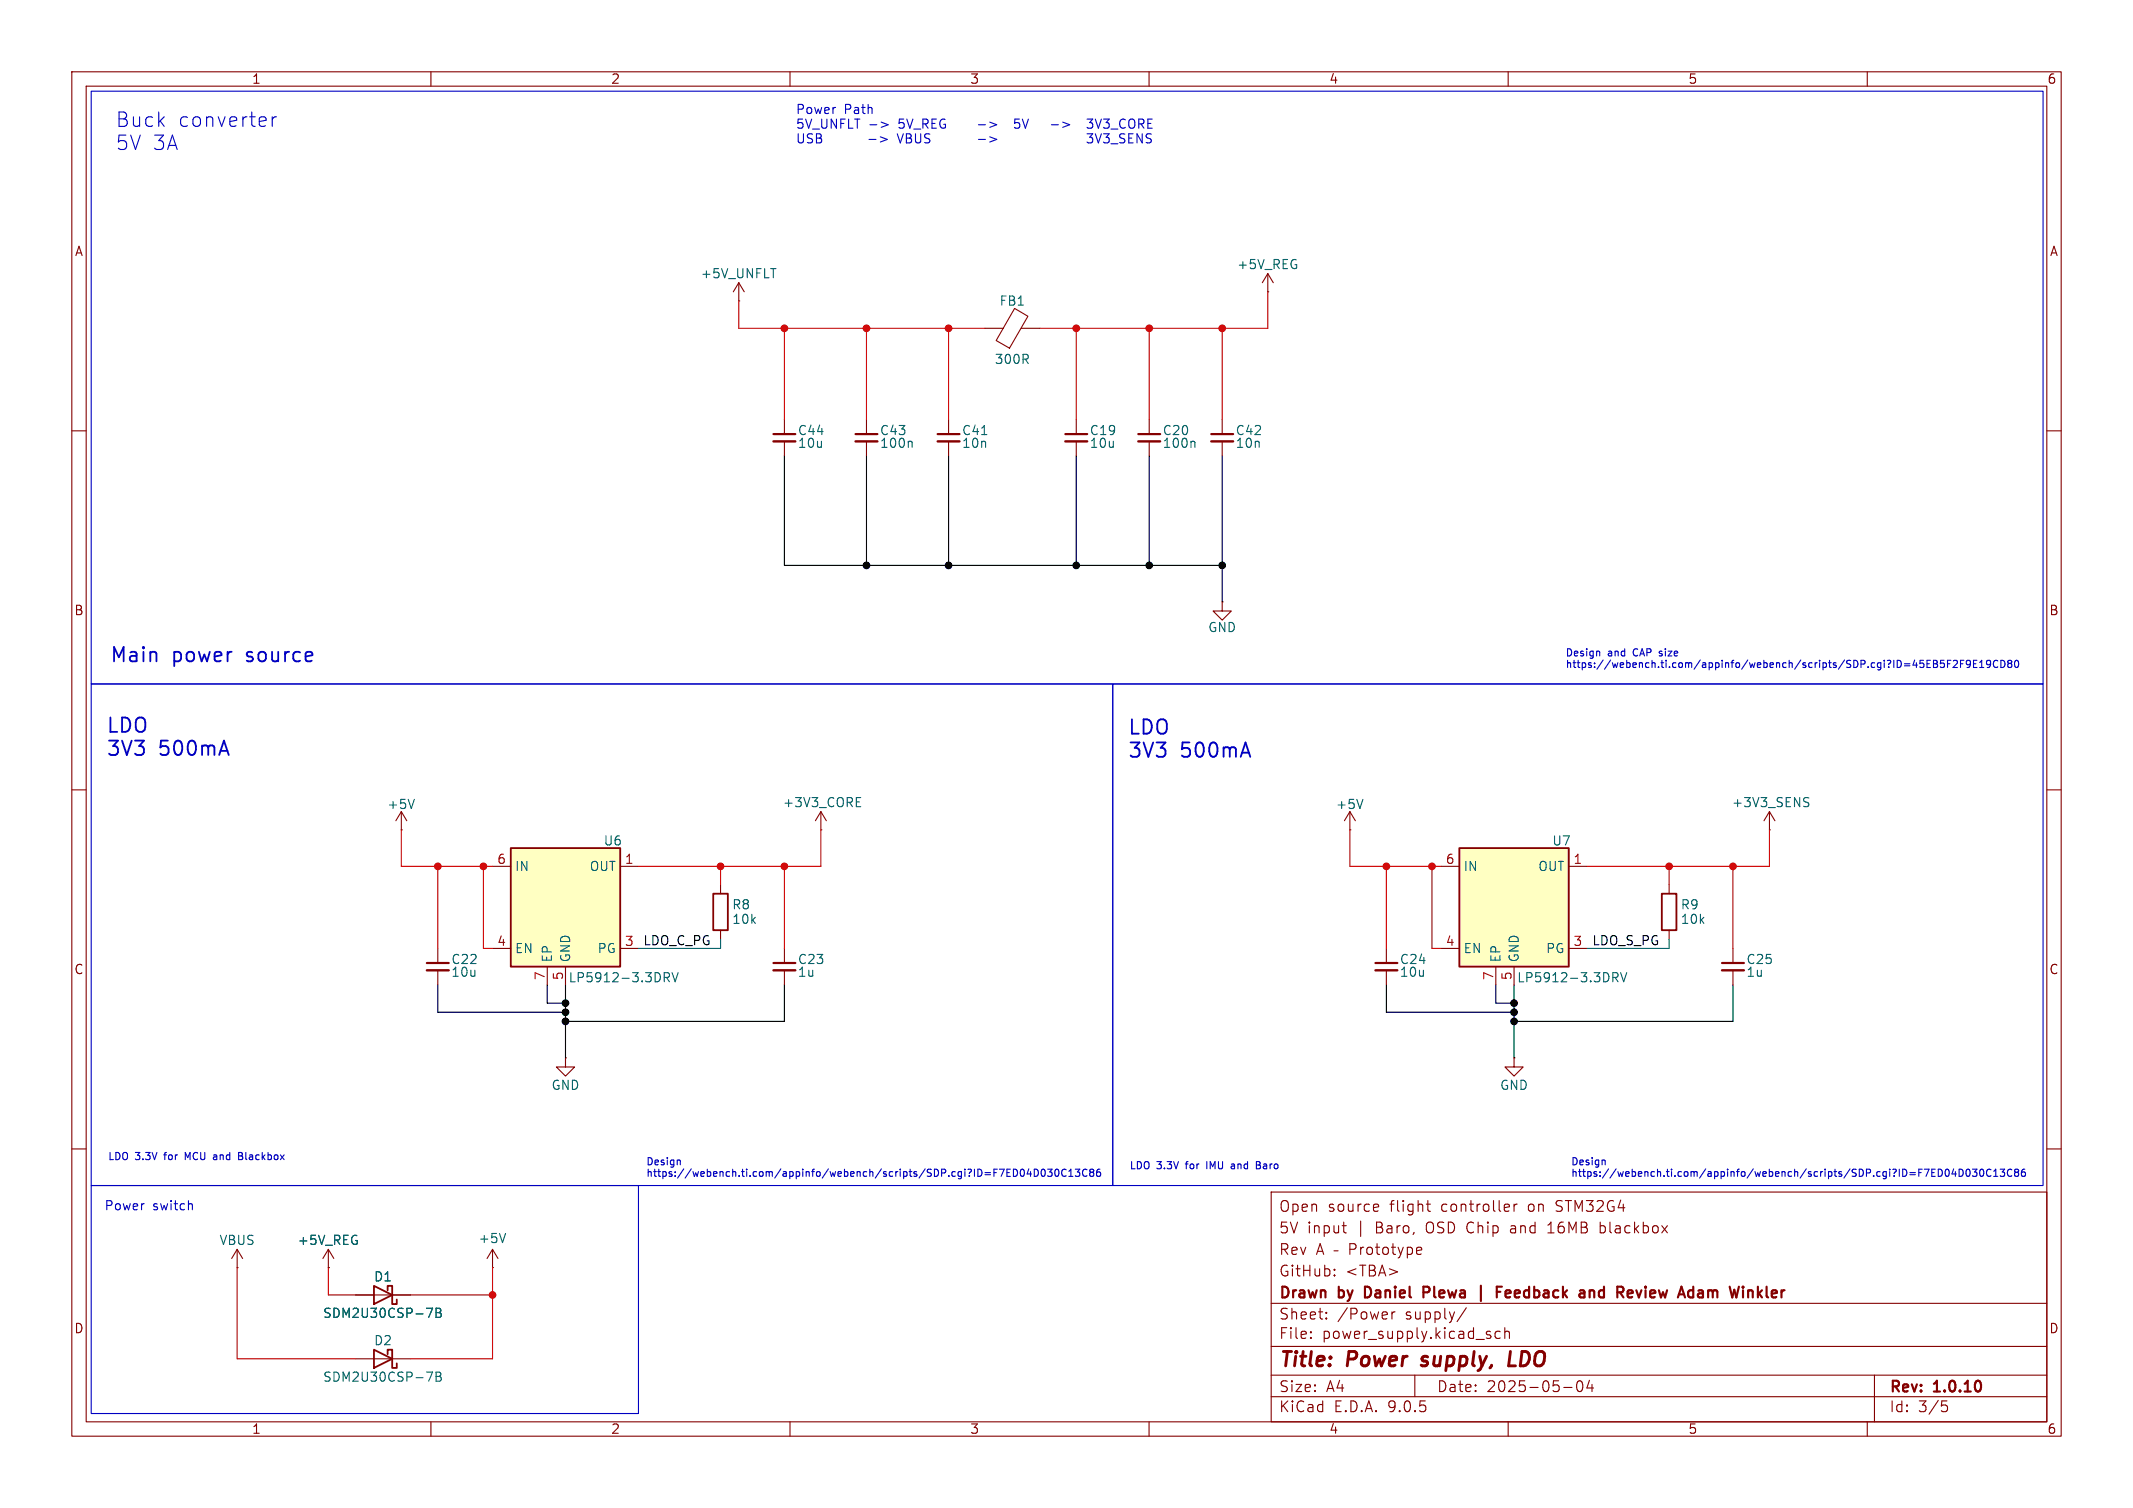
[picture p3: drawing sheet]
<svg xmlns="http://www.w3.org/2000/svg" width="297mm" height="210mm" viewBox="0 0 297 210" stroke-linecap="round" stroke-linejoin="round" font-family="sans-serif">
<g fill="none" stroke="#840000" stroke-width=".15">
<path d="M10 10h277v190h-277zM12 12h273v186h-273zM60 10v2M110 10v2M160 10v2M210 10v2M260 10v2M10 60h2M285 60h2M10 110h2M285 110h2M10 160h2"/>
<path d="M33 176.5h.1M33 174l-.7 1.3M33 174l.8 1.3M33 174v2.5M177 166h108v32h-108zM183.3 174.7l.5-1.5 .5 1.5M183.5 174.3h.7M185.7 174.2h.6M185.8 177.6h.1l-.1 .1M185.8 177.6h-.1l.1 .1M185.8 176.8v.1M185.8 177.6v.1"/>
<path d="M185.8 176.8h.1l-.1 .1M185.8 176.8h-.1l.1 .1M186.9 170.7h.6M187.2 171.6l.3 .1M191.7 167.7l.2 .1 .1 .3-.8 .1M191.9 168.6l-.2 .1M193.5 176.7l1.1 .4-1.1 .5M197.5 173.7l.4 .1 .1 .3-.8 .1M197.9 174.6l-.4 .1M198.6 167.7h.6M198.8 167.2v1.3l.1 .1 .3 .1M210.1 167.8l.1 .3-.7 .1"/>
<path d="M210.8 167.7v1M211.2 167.7l-.2 .1-.2 .2M215.5 171.7h.9M215.8 170.4l-.3 .2M222.8 171.6l.4 .1M222.8 170.2v1.5M223.2 170.7l-.4 .1M285 160h2M60 198v2M110 198v2M160 198v2M177 194.5h108"/>
<path d="M177 191.5h108M177 187.5h108M177 181.5h108M182.5 186.3h.1l-.1 .1M182.5 186.3v.1M182.5 185.5v.1M182.5 185.5h.1l-.1 .1M184.7 183.6v.1M184.7 183.6h-.1l.1 .1M184.7 182.8v.1M184.7 182.8h-.1l.1 .1M193.8 182.7v1"/>
<path d="M194.2 182.7l-.2 .1-.2 .2M197 191.5v3M204.2 182.1l-1.3 2M207.4 185.9l.2 .2-.1 .2-.1 .1M207.4 185.4l.1 .1M208.9 185.5l-.4-.1-.3 .3v.4l.1 .2 .2 .1 .4-.1M209.5 185.5a.37 .37 0 0 1 .7 .1v.8M209.5 184.9v1.5M210 198v2M217.7 193.2h1.2M219.7 192.4a.36 .36 0 0 1 .3-.1 .36 .36 0 0 1 .3 .3 .77 .77 0 0 1-.4 1.2 .91 .91 0 0 1-.2-1.4zM221.3 192.2l-.3 1.1h.9"/>
<path d="M221.7 192.8v1M260 198v2M261 191.5v6.5M270.4 195.1h.7M270.5 195.7h.4l.3 .3v.3l-.2 .2-.5 .1"/>
</g>
<path d="M197.9 190.1l.2 .1M198.1 189l-.1 .3 .1 .1M210.3 188.2l-.2 2h.9" fill="none" stroke="#840000" stroke-width=".4"/>
<g fill="none" stroke="#840000" stroke-width=".3">
<path d="M190.4 179.2h-.3v1.5h.3M198.9 179.3l-.7-.1v1.5M198.9 179.9l-.7 .1M206.2 179v2.2M208.4 179.2h.7M208.4 179.9h.5M210.3 179.9l-.2-.2h-.3l-.2 .2 .1 .7 .1 .1 .5-.1M221.3 179.8a.37 .37 0 0 1 .7 .1v.8M221.3 179.7v1M227.8 179.7l.4 1 .4-1M236.6 179.7h.3l.2 .2v.8M244.8 179.2v1.5"/>
<path d="M245.3 179.7l-.5 .6M210.3 180l-.7 .2M237.1 180.6l-.5 .1M237.1 180l-.5 .1M244.9 180.1l.4 .6"/>
</g>
<path d="M203.2 118.1h15.2v16.5h-15.2z" fill="#ffffc2"/>
<path d="M203.2 118.1h15.2v16.5h-15.2zM99.3 124.5h2v5h-2zM231.4 124.5h2v5h-2zM52.1 179.1l2.5 1.2-2.5 1.3zM54 179.7v-.6h.6v2.5h.6v-.6M52.1 188l2.5 1.2-2.5 1.3zM54 188.6v-.6h.6v2.5h.6v-.6" fill="none" stroke="#840000" stroke-width=".25"/>
<g fill="none" stroke="#840000" stroke-width=".15">
<path d="M102.9 39.4l-.8 1.2M102.9 39.4l.7 1.2M102.9 39.4v2.5M176.5 38.1l-.7 1.3M176.5 38.1l.8 1.3M176.5 38.1v2.5M102.9 41.9h.1M109.2 58.4v2.1M120.6 58.4v2.1M132.1 58.4v2.1M137.2 45.7h2.5M141.3 43l1.8 1-2.5 4.5-1.9-1.1z"/>
<path d="M142.2 45.7h2.6M149.9 58.4v2.1M160 58.4v2.1M170.2 58.4v2.1M176.5 40.6h.1M109.2 61.5v2M120.6 61.5v2M132.1 61.5v2M149.9 61.5v2M160 61.5v2M170.2 61.5v2M170.2 83.8v1.3h1.2l-1.2 1.3-1.3-1.3h1.3"/>
<path d="M170.2 83.8h.1M55.9 115.6h.1M55.9 113l-.8 1.3M55.9 113l.7 1.3M55.9 113v2.6M188 115.6h.1M188 113l-.8 1.3M188 113l.7 1.3M188 113v2.6M246.4 115.6h.1M246.4 113l-.8 1.3M246.4 113l.7 1.3"/>
<path d="M246.4 113v2.6M61 132.1v2M61 135.1v2.1M100.3 123.2v1.3M100.3 129.5v1.3M109.2 132.1v2M109.2 135.1v2.1M193 132.1v2M193 135.1v2.1M200.7 120.7h2.5M200.7 132.1h2.5M208.3 134.6v2.6"/>
<path d="M210.8 134.6v2.6M218.4 120.7h2.6M218.4 132.1h2.6M232.4 123.2v1.3M232.4 129.5v1.3M241.3 132.1v2M241.3 135.1v2.1M78.7 147.3v1.3h1.3l-1.3 1.3-1.2-1.3h1.2M78.7 147.3h.1M210.8 147.3v1.3h1.3l-1.3 1.3-1.3-1.3h1.3M210.8 147.3h.1M45.7 176.5h.1"/>
<path d="M45.7 174l-.7 1.3M45.7 174l.8 1.3M45.7 174v2.5M68.6 176.5h.1M68.6 174l-.8 1.3M68.6 174l.7 1.3M68.6 174v2.5M49.5 180.3h7.6M49.5 189.2h7.6"/>
</g>
<g fill="none" stroke="#006464" stroke-width=".15">
<path d="M107.3 37.4h.7M126.8 61.5l.2 .1v.7M136.7 60.5h.7M166.2 61.5l.2 .1v.7M57.7 111.3l-.4 1.3M189.8 111.3l-.4 1.3M251.4 111.7l.3 .1 .2 .3-.3 .2h-.3M251.4 111.1h.5M224.6 135.5h.5l.2 .2-.1 .4h-.6M224.9 136.1l.4 .6M225.7 135.5l.4 1.2 .4-1.2M70.4 171.8l-.4 1.2"/>
<path d="M59.4 182.2h.8l-.5 1.3M59.4 191.1h.8l-.5 1.2M60.7 182.2h.4l.2 .1 .1 .3-.3 .2a.34 .34 0 0 1 .4 .3 .34 .34 0 0 1-.3 .4h-.5zM60.7 191.1h.4l.2 .1 .1 .2-.3 .3a.34 .34 0 0 1 .4 .3 .34 .34 0 0 1-.3 .3h-.5zM60.7 182.8h.4M60.7 191.7h.4"/>
</g>
<path d="M107.7 60.5h3M119.1 60.5h3.1M130.6 60.5h3M148.3 60.5h3.1M158.5 60.5h3M168.7 60.5h3M59.4 134.1h3.1M107.7 134.1h3M191.5 134.1h3.1M239.8 134.1h3" fill="none" stroke="#840000" stroke-width=".3"/>
<path d="M107.7 61.5h3M119.1 61.5h3.1M130.6 61.5h3M148.3 61.5h3.1M158.5 61.5h3M168.7 61.5h3M59.4 135.1h3.1M107.7 135.1h3M191.5 135.1h3.1M239.8 135.1h3" fill="none" stroke="#840000" stroke-width=".33"/>
<path d="M71.1 118.1h15.3v16.5h-15.3z" fill="#ffffc2"/>
<path d="M71.1 118.1h15.3v16.5h-15.3z" fill="none" stroke="#840000" stroke-width=".25"/>
<g fill="none" stroke="#840000" stroke-width=".15">
<path d="M114.3 115.6h.1M114.3 113l-.8 1.3M114.3 113l.8 1.3M114.3 113v2.6M68.6 120.7h2.5M68.6 132.1h2.5M76.2 134.6v2.6M78.7 134.6v2.6M86.4 120.7h2.5M86.4 132.1h2.5M45.7 176.5h.1M49.5 180.3h2.6"/>
<path d="M54.6 180.3h2.5"/>
</g>
<path d="M119.2 111.7h.5M119.2 112.3h.6M119.2 111.1h.6M92.5 135.5h.5l.2 .2-.1 .4h-.6M92.8 136.1l.4 .6M93.6 135.5l.4 1.2 .4-1.2M59.4 182.2h.8l-.5 1.3M60.7 182.2h.4l.2 .1 .1 .3-.3 .2a.34 .34 0 0 1 .4 .3 .34 .34 0 0 1-.3 .4h-.5zM60.7 182.8h.4" fill="none" stroke="#006464" stroke-width=".15"/>
<g fill="none" stroke="#c20000" stroke-width=".15">
<path d="M102.9 41.9v3.8h34.3M109.2 45.7v12.7M120.6 45.7v12.7M132.1 45.7v12.7M149.9 45.7v12.7M160 45.7v12.7M170.2 45.7v12.7M176.5 40.6v5.1h-31.7M55.9 115.6v5.1h12.7M188 115.6v5.1h12.7M61 120.7v11.4M67.3 120.7v11.4h1.3"/>
<path d="M193 120.7v11.4M199.4 120.7v11.4h1.3M33 176.5v12.7h16.5M45.7 176.5v3.8h3.8M68.6 176.5v12.7h-11.5M57.1 180.3h11.5"/>
</g>
<g fill="none" stroke="#000" stroke-width=".15">
<path d="M109.2 63.5v15.2h61M120.6 63.5v15.2M132.1 63.5v15.2M149.9 63.5v15.2M160 63.5v15.2M170.2 63.5v20.3M61 137.2v3.8h17.7M76.2 137.2v2.5h2.5M78.7 137.2v10.1M109.2 137.2v5h-30.5M193 137.2v3.8h17.8M208.3 137.2v2.5h2.5"/>
<path d="M210.8 137.2v10.1M241.3 137.2v5h-30.5"/>
</g>
<path d="M246.4 115.6v5.1h-25.4M232.4 120.7v2.5M241.3 120.7v11.4" fill="none" stroke="#d20000" stroke-width=".15"/>
<path d="M100.3 130.8v1.3h-11.4M232.4 130.8v1.3h-11.4" fill="none" stroke="#009600" stroke-width=".15"/>
<path d="M114.3 115.6v5.1h-25.4M100.3 120.7v2.5M109.2 120.7v11.4" fill="none" stroke="#f00" stroke-width=".15"/>
<g fill="none" stroke="#0000c2" stroke-width=".15">
<path d="M12.7 12.7h271.8v82.6h-271.8zM37.9 16.3v1.3M38.5 16.3a.51 .51 0 0 0-.6 .3M121 19.4h1M121.1 17.4h1M122.6 19.1l.9 .3-.9 .4M122.7 17l1 .4-1 .3M124.9 18.6l.5 1.3 .4-1.3M136.2 17.4h1M136.2 19.4h1M137.8 17l1 .4-1 .3M137.8 19.1l1 .3-1 .4"/>
<path d="M141.3 17.7l.1 .2h.3l.2-.2M141.9 16.6h-.6v.6l.1-.1h.3l.2 .1M146.4 17.4h1M148 17l.9 .4-.9 .3M151.4 16.6h.7l-.4 .5 .4 .1v.5l-.2 .2h-.4l-.1-.2M152.5 16.6l.4 1.3 .5-1.3M153.7 16.6h.7l-.4 .5 .4 .1v.5l-.2 .2h-.4l-.1-.2M154.7 18h1M156.1 16.6l-.2 .5 .1 .5 .1 .2M156.1 18.6l-.1 .2-.1 .2 .1 .2 .5 .2 .1 .3-.2 .2-.5-.1M157.2 18.6v1.3h.6M157.2 19.2h.4"/>
<path d="M159 18.6v1.3l-.7-1.3v1.3M159.6 18.9l.1 .3 .5 .2 .1 .1v.3l-.2 .1-.5-.1M154.7 20h1M12.7 95.3h142.2v69.8h-142.2zM154.9 95.3h129.6v69.8h-129.6zM222.6 90.7l.1 .1v.5M231 91.3h.1M231.1 90.7v.3M269.2 92l.5 .1v.1l-.1 .2M269.2 92.4h.4M269.6 92.4l.2 .2-.1 .3-.5 .1M270.7 92h-.5v.4l.1-.1 .4 .1v.1v.4l-.1 .1-.4-.1"/>
<path d="M271.2 92.4h.3M271.7 92h-.5v1M272 92.1l.4-.1 .2 .2-.7 .8h.7M273 92.4h.3M273.5 92h-.5v1M274.4 92.4l-.2 .2-.3-.1-.1-.1 .1-.4h.3l.1 .1a.66 .66 0 0 1-.2 .9h-.2M274.8 92.4h.3M275.3 92h-.5v1h.5M275.7 93h.5M275.7 92.2l.2-.2v1M277.2 92.4l-.2 .2h-.2l-.2-.2 .1-.4h.3l.1 .1a.66 .66 0 0 1-.2 .9h-.2M278.2 92.1a.47 .47 0 0 0-.7 .3 .47 .47 0 0 0 .5 .6l.2-.1"/>
<path d="M278.6 92a.51 .51 0 0 1 .6 .5 .51 .51 0 0 1-.6 .5zM279.7 92.4l-.1 .2v.2l.1 .2h.2l.2-.2v-.2l-.2-.2M279.7 92.4l-.1-.2 .1-.2h.2l.2 .1-.2 .3M279.7 92.4h.2M280.6 92.1l.1-.1a.53 .53 0 0 1 .4 .5 .53 .53 0 0 1-.4 .5l-.1-.1-.1-.3zM12.7 165.1h76.2v31.8h-76.2zM26.1 161.2l-.3-.7v1M26.6 167.6l.2 .2v.7M29.8 161.4l.3 .1M30 160.8l-.2 .1M30.1 161.1l-.3 .1M33.2 161h.4"/>
<path d="M33.6 161l.2-.2-.1-.2-.5-.1v1h.4l.2-.2M33.6 161l.2 .2M94.6 161.5l.1 .2v.5M141.3 162.8a.54 .54 0 0 1 .4 .5 .54 .54 0 0 1-.4 .5M142.2 162.9l.1-.1a.53 .53 0 0 1 .3 .5 .53 .53 0 0 1-.3 .5l-.1-.1-.1-.3zM143.3 162.8l-.3 .7h.6M143.5 163.2v.6M144 162.8a.51 .51 0 0 1 .6 .5 .51 .51 0 0 1-.6 .5zM145.1 162.9l.1-.1a.53 .53 0 0 1 .4 .5 .53 .53 0 0 1-.4 .5l-.1-.1-.1-.3zM145.9 162.8h.6l-.3 .4 .2 .1v.4l-.1 .1-.4-.1M147 162.9l.1-.1a.53 .53 0 0 1 .4 .5 .53 .53 0 0 1-.4 .5l-.1-.1-.1-.3zM148.4 162.9a.47 .47 0 0 0-.6 .4 .47 .47 0 0 0 .5 .5l.1-.1"/>
<path d="M148.8 163.8h.6M148.8 163.1l.3-.3v1M149.7 162.8h.6l-.3 .4 .3 .1v.4l-.1 .1-.5-.1M151.3 162.9a.47 .47 0 0 0-.6 .4 .47 .47 0 0 0 .5 .5l.1-.1M151.9 163.3l-.2-.2 .2-.3h.2l.2 .2-.2 .3M151.9 163.3l-.2 .1 .1 .3 .1 .1h.3l.1-.2v-.2l-.2-.1M151.9 163.3h.2M153.2 162.8l-.3 .1a.67 .67 0 0 0 0 .9l.3-.1 .1-.3-.2-.2h-.2l-.2 .2M168 161.8v1M171.8 162.1h-.3M171.8 162.4h-.2l-.2 .1 .1 .2 .3 .1M174.9 162.2h.4"/>
<path d="M175.3 162.2l.2-.1-.1-.2-.5-.1v1h.4l.2-.2M175.3 162.2l.2 .2M223.4 161.5l.1 .2v.5M270.1 162.8a.54 .54 0 0 1 .4 .5 .54 .54 0 0 1-.4 .5M270.9 162.9l.2-.1a.53 .53 0 0 1 .3 .5 .53 .53 0 0 1-.3 .5l-.2-.1-.1-.3zM272 162.8l-.2 .7h.6M272.3 163.2v.6M272.8 162.8a.51 .51 0 0 1 .6 .5 .51 .51 0 0 1-.6 .5zM273.9 162.9l.1-.1a.53 .53 0 0 1 .3 .5 .53 .53 0 0 1-.3 .5 .66 .66 0 0 1-.1-.9zM274.7 162.8h.6l-.4 .4 .3 .1v.4l-.1 .1-.4-.1M275.8 162.9l.1-.1a.53 .53 0 0 1 .3 .5 .53 .53 0 0 1-.3 .5 .66 .66 0 0 1-.1-.9zM277.2 162.9a.47 .47 0 0 0-.6 .4 .47 .47 0 0 0 .4 .5l.2-.1"/>
<path d="M277.6 163.8h.6M277.6 163.1l.3-.3v1M278.5 162.8h.6l-.3 .4 .3 .1v.4l-.2 .1-.4-.1M280.1 162.9a.47 .47 0 0 0-.6 .4 .47 .47 0 0 0 .4 .5l.2-.1M280.7 163.3l-.2-.2 .2-.3h.2l.2 .2-.2 .3M280.7 163.3l-.2 .1v.2l.2 .2h.3l.1-.2v-.2l-.2-.1M280.7 163.3h.2M281.9 162.8l-.2 .1a.67 .67 0 0 0 0 .9l.3-.1v-.3l-.2-.2h-.1l-.2 .2"/>
</g>
<g fill="#000" stroke="#000" stroke-width=".15">
<circle cx="120.6" cy="78.7" r=".46"/>
<circle cx="132.1" cy="78.7" r=".46"/>
<circle cx="149.9" cy="78.7" r=".46"/>
<circle cx="160" cy="78.7" r=".46"/>
<circle cx="170.2" cy="78.7" r=".46"/>
<circle cx="78.7" cy="139.7" r=".46"/>
<circle cx="210.8" cy="139.7" r=".46"/>
<circle cx="78.7" cy="142.2" r=".46"/>
<circle cx="78.7" cy="141" r=".46"/>
<circle cx="210.8" cy="141" r=".46"/>
<circle cx="210.8" cy="142.2" r=".46"/>
</g>
<g fill="#c20000" stroke="#c20000" stroke-width=".15">
<circle cx="68.6" cy="180.3" r=".46"/>
<circle cx="170.2" cy="45.7" r=".46"/>
<circle cx="149.9" cy="45.7" r=".46"/>
<circle cx="160" cy="45.7" r=".46"/>
<circle cx="120.6" cy="45.7" r=".46"/>
<circle cx="109.2" cy="45.7" r=".46"/>
<circle cx="132.1" cy="45.7" r=".46"/>
<circle cx="193" cy="120.7" r=".46"/>
<circle cx="199.4" cy="120.7" r=".46"/>
<circle cx="67.3" cy="120.7" r=".46"/>
<circle cx="61" cy="120.7" r=".46"/>
</g>
<g fill="#d20000" stroke="#d20000" stroke-width=".15">
<circle cx="232.4" cy="120.7" r=".46"/>
<circle cx="241.3" cy="120.7" r=".46"/>
</g>
<g fill="#f00" stroke="#f00" stroke-width=".15">
<circle cx="109.2" cy="120.7" r=".46"/>
<circle cx="100.3" cy="120.7" r=".46"/>
</g>
<g font-size="2.8" fill="#0000c2">
<text x="16" y="17.9">Buck</text>
<text x="24.7" y="17.9">converter</text>
<text x="16" y="21.1">5V 3A</text>
<text x="15.2" y="92.6">Main</text>
<text x="24" y="92.6">power</text>
<text x="34.5" y="92.6">source</text>
<text x="14.7" y="102.4">LDO</text>
<text x="14.7" y="105.6">3V3</text>
<text x="22.1" y="105.6">500mA</text>
<text x="157" y="102.6">LDO</text>
<text x="157" y="105.9">3V3</text>
<text x="164.4" y="105.9">500mA</text>
</g>
<g font-size="2.8" fill="#840000">
<text x="178" y="190.9">Title:</text>
<text x="187.7" y="190.9">Power</text>
<text x="198.8" y="190.9">supply,</text>
<text x="211.7" y="190.9">LDO</text>
</g>
<g font-size="2.1" fill="#840000">
<text x="178" y="172">5V input</text>
<text x="178" y="169">Open</text>
<text x="184.9" y="169">source</text>
<text x="189" y="172">|</text>
<text x="191.7" y="172">Baro,</text>
<text x="193.6" y="169">flight</text>
<text x="198.8" y="172">OSD Chip</text>
<text x="200.8" y="169">controller</text>
<text x="210.9" y="172">and</text>
<text x="213.1" y="169">on</text>
<text x="216.2" y="172">16MB</text>
<text x="217.1" y="169">STM32G4</text>
<text x="223.6" y="172">blackbox</text>
<text x="178" y="178">GitHub:</text>
<text x="178" y="175">Rev</text>
<text x="187.4" y="178">&lt;TBA&gt;</text>
<text x="188" y="175">Prototype</text>
<text x="178" y="184">Sheet:</text>
<text x="178" y="181.2">Drawn</text>
<text x="186.2" y="184">/Power</text>
<text x="186.5" y="181.2">by</text>
<text x="190.7" y="181.2">Daniel</text>
<text x="195.7" y="184">supply/</text>
<text x="199.4" y="181.2">Plewa</text>
<text x="207.7" y="181.2">|</text>
<text x="210.9" y="181.2">Feedback</text>
<text x="223" y="181.2">and</text>
<text x="228.8" y="181.2">Review</text>
<text x="238.1" y="181.2">Adam</text>
<text x="245.8" y="181.2">Winkler</text>
<text x="178" y="186.7">File:</text>
<text x="184.1" y="186.7">power_supply.kicad_sch</text>
<text x="178" y="196.9">KiCad</text>
<text x="178" y="194.1">Size:</text>
<text x="184.7" y="194.1">A4</text>
<text x="185.7" y="196.9">E.D.A.</text>
<text x="193.3" y="196.9">9.0.5</text>
<text x="200" y="194.1">Date:</text>
<text x="207" y="194.1">2025-05-04</text>
<text x="263" y="194.3">Rev:</text>
<text x="263" y="196.9">Id:</text>
<text x="267.1" y="196.9">3/5</text>
<text x="269.4" y="194.3">1.0.10</text>
</g>
<g font-size="1.8" fill="#840000">
<text x="35" y="11.9">1</text>
<text x="85" y="11.9">2</text>
<text x="135" y="11.9">3</text>
<text x="185" y="11.9">4</text>
<text x="235" y="11.9">5</text>
<text x="285" y="11.9">6</text>
<text x="10.3" y="35.9">A</text>
<text x="285.3" y="35.9">A</text>
<text x="10.3" y="85.9">B</text>
<text x="285.3" y="85.9">B</text>
<text x="10.3" y="135.9">C</text>
<text x="285.3" y="135.9">C</text>
<text x="10.3" y="185.9">D</text>
<text x="285.3" y="185.9">D</text>
<text x="35" y="199.9">1</text>
<text x="85" y="199.9">2</text>
<text x="135" y="199.9">3</text>
<text x="185" y="199.9">4</text>
<text x="235" y="199.9">5</text>
<text x="285" y="199.9">6</text>
</g>
<g font-size="1.8" fill="#0000c2">
<text x="110.7" y="16.1">Power</text>
<text x="117.5" y="16.1">Path</text>
<text x="110.7" y="18.1">5V_UNFLT</text>
<text x="110.7" y="20.2">USB</text>
<text x="125.2" y="18.1">5V_REG -&gt;</text>
<text x="126" y="20.2">VBUS -&gt;</text>
<text x="142.5" y="18.1">5V -&gt;</text>
<text x="145.2" y="20.2">3V3_SENS</text>
<text x="156.6" y="18.1">3V3_CORE</text>
<text x="14.5" y="168.8">Power</text>
<text x="21.3" y="168.8">switch</text>
</g>
<g font-size="1.8" fill="#006464">
<text x="97.5" y="39">+5V_UNFLT</text>
<text x="172.2" y="37.7">+5V_REG</text>
<text x="139.1" y="42.8">FB1</text>
<text x="138.4" y="50.9">300R</text>
<text x="111" y="60.8">C44</text>
<text x="111" y="62.6">10u</text>
<text x="122.4" y="62.6">100n</text>
<text x="122.4" y="60.8">C43</text>
<text x="133.9" y="60.8">C41</text>
<text x="133.9" y="62.6">10n</text>
<text x="151.6" y="60.8">C19</text>
<text x="151.6" y="62.6">10u</text>
<text x="161.8" y="62.6">100n</text>
<text x="161.8" y="60.8">C20</text>
<text x="172" y="60.8">C42</text>
<text x="172" y="62.6">10n</text>
<text x="168.1" y="88.2">GND</text>
<text x="53.8" y="112.9">+5V</text>
<text x="108.9" y="112.6">+3V3_CORE</text>
<text x="185.9" y="112.9">+5V</text>
<text x="241.1" y="112.6">+3V3_SENS</text>
<text x="84" y="118">U6</text>
<text x="216.1" y="118">U7</text>
<text x="71.6" y="121.5">IN</text>
<text x="82" y="121.5">OUT</text>
<text x="203.7" y="121.5">IN</text>
<text x="214.1" y="121.5">OUT</text>
<text x="101.9" y="126.8">R8</text>
<text x="101.9" y="128.9">10k</text>
<text x="233.9" y="126.8">R9</text>
<text x="233.9" y="128.9">10k</text>
<text x="62.7" y="134.5">C22</text>
<text x="62.7" y="136.2">10u</text>
<text x="71.6" y="132.9">EN</text>
<text x="77.1" y="134.1" transform="rotate(-90 77.1 134.1)">EP</text>
<text x="79.1" y="137">LP5912-3.3DRV</text>
<text x="79.6" y="134.1" transform="rotate(-90 79.6 134.1)">GND</text>
<text x="83.1" y="132.9">PG</text>
<text x="111" y="136.2">1u</text>
<text x="111" y="134.5">C23</text>
<text x="194.8" y="134.5">C24</text>
<text x="194.8" y="136.2">10u</text>
<text x="203.7" y="132.9">EN</text>
<text x="209.1" y="134.1" transform="rotate(-90 209.1 134.1)">EP</text>
<text x="211.2" y="137">LP5912-3.3DRV</text>
<text x="211.7" y="134.1" transform="rotate(-90 211.7 134.1)">GND</text>
<text x="215.2" y="132.9">PG</text>
<text x="243.1" y="136.2">1u</text>
<text x="243.1" y="134.5">C25</text>
<text x="76.7" y="152">GND</text>
<text x="208.8" y="152">GND</text>
<text x="30.5" y="173.6">VBUS</text>
<text x="41.4" y="173.6">+5V_REG</text>
<text x="66.5" y="173.3">+5V</text>
<text x="52" y="178.7">D1</text>
<text x="44.9" y="183.7">SDM2U30CSP-7B</text>
<text x="52" y="187.6">D2</text>
<text x="44.9" y="192.6">SDM2U30CSP-7B</text>
</g>
<g font-size="1.8" fill="#a90000">
<text x="69.1" y="120.4">6</text>
<text x="86.9" y="120.4">1</text>
<text x="201.2" y="120.4">6</text>
<text x="219" y="120.4">1</text>
<text x="69.1" y="131.8">4</text>
<text x="86.9" y="131.8">3</text>
<text x="201.2" y="131.8">4</text>
<text x="219" y="131.8">3</text>
<text x="75.9" y="136.6" transform="rotate(-90 75.9 136.6)">7</text>
<text x="78.5" y="136.6" transform="rotate(-90 78.5 136.6)">5</text>
<text x="208" y="136.6" transform="rotate(-90 208 136.6)">7</text>
<text x="210.6" y="136.6" transform="rotate(-90 210.6 136.6)">5</text>
</g>
<g font-size="1.8" fill="#0f0f0f">
<text x="89.5" y="131.7">LDO_C_PG</text>
<text x="221.6" y="131.7">LDO_S_PG</text>
</g>
<g font-size="1.4" fill="#0000c2">
<text x="217.9" y="91.6">Design</text>
<text x="217.9" y="93.2">https://webench.ti.com/appinfo/webench/scripts/SDP.cgi?ID=45EB5F2F9E19CD80</text>
<text x="223.9" y="91.6">and</text>
<text x="227.6" y="91.6">CAP</text>
<text x="231.5" y="91.6">size</text>
<text x="15" y="161.8">LDO</text>
<text x="18.9" y="161.8">3.3V</text>
<text x="23.1" y="161.8">for</text>
<text x="26.2" y="161.8">MCU</text>
<text x="30.4" y="161.8">and</text>
<text x="34.2" y="161.8">Blackbox</text>
<text x="89.9" y="162.5">Design</text>
<text x="89.9" y="164.1">https://webench.ti.com/appinfo/webench/scripts/SDP.cgi?ID=F7ED04D030C13C86</text>
<text x="157.2" y="163">LDO</text>
<text x="161.1" y="163">3.3V</text>
<text x="165.4" y="163">for</text>
<text x="168.5" y="163">IMU</text>
<text x="172.2" y="163">and</text>
<text x="175.9" y="163">Baro</text>
<text x="218.7" y="162.5">Design</text>
<text x="218.7" y="164.1">https://webench.ti.com/appinfo/webench/scripts/SDP.cgi?ID=F7ED04D030C13C86</text>
</g>
</svg>
